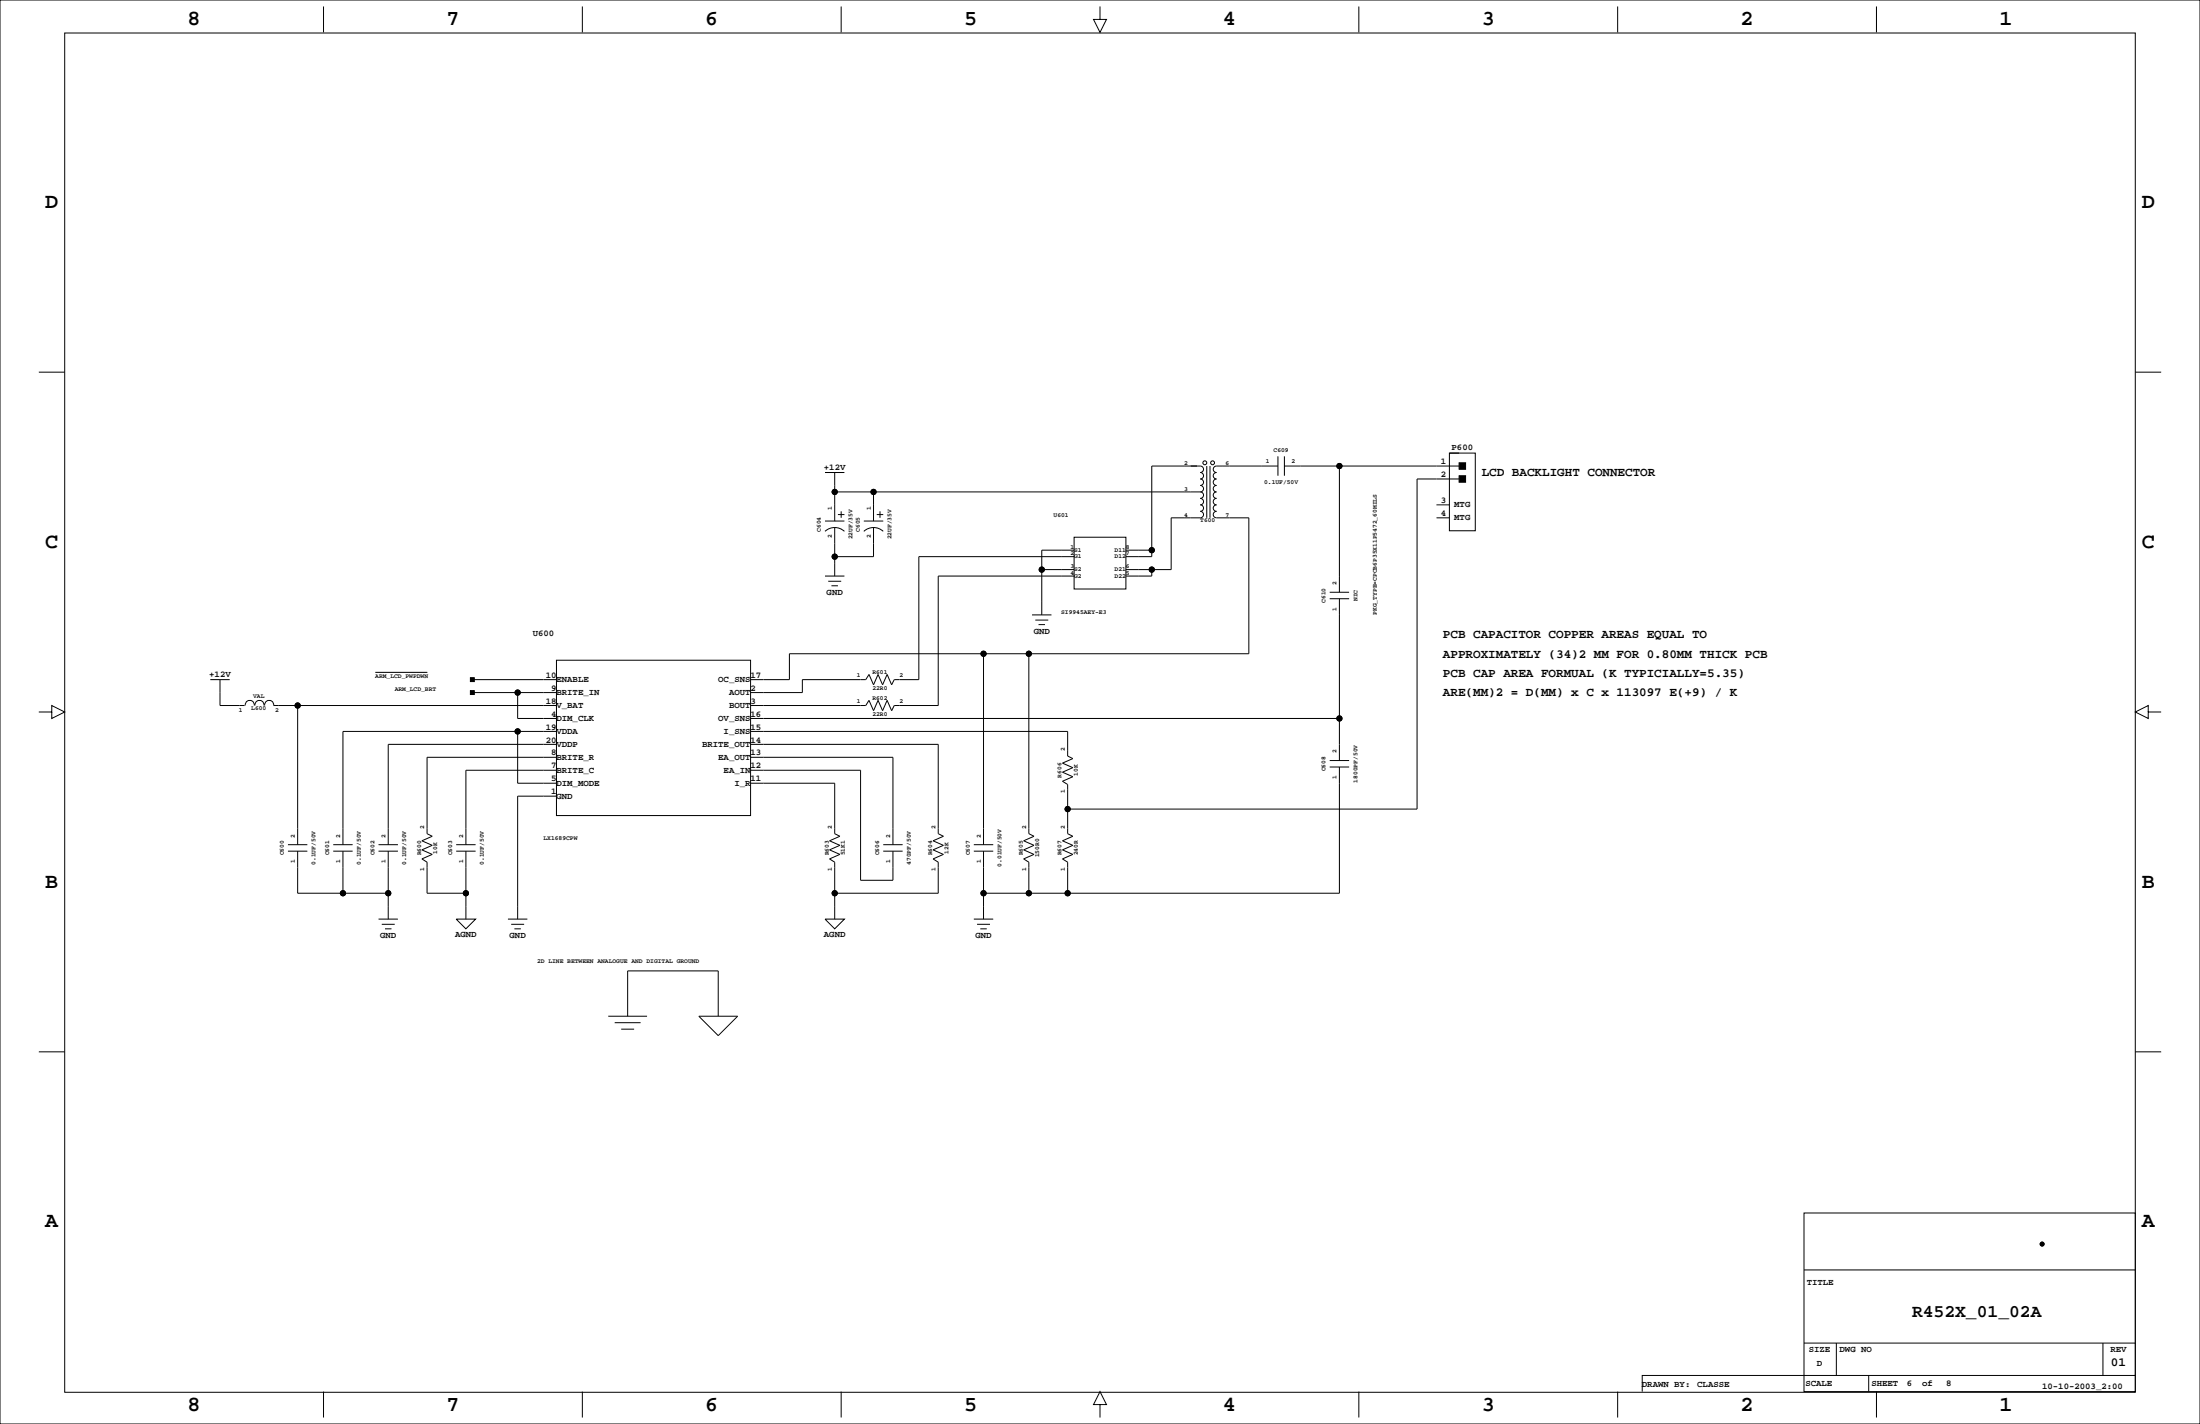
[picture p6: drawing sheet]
<svg xmlns="http://www.w3.org/2000/svg" width="864mm" height="559mm" viewBox="0 0 864 559" stroke-linecap="round" stroke-linejoin="round" font-family="sans-serif">
<g fill="none" stroke="#000" stroke-width=".39">
<path d="M0 0h863.6v558.8h-863.6zM25.4 13h812.8v533.4h-812.8zM127 2.5v10.2M228.6 2.5v10.2M330.2 2.5v10.2M431.8 2.5v5.1h2.5l-2.5 5.1-2.5-5.1h2.5M533.4 2.5v10.2M635 2.5v10.2M736.6 2.5v10.2M685.8 105.2h.1M15.2 146.1h10.2M838.2 146.1h10.2"/>
<path d="M501.6 179.1v7.6M504.2 179.1v7.6M569 177.8h10.1v30.5h-10.1zM569 177.8h3.8M323.8 185.4h7.7M327.7 185.4v19.1M327.7 193h143.5M342.9 193v11.5M470.9 183.1h.1M471.2 194.3h.1M471.2 193a1.27 1.27 0 0 1 1.2 1.3 1.27 1.27 0 0 1-1.2 1.3 1.27 1.27 0 0 1 1.2 1.3 1.27 1.27 0 0 1-1.2 1.2 1.27 1.27 0 0 1 1.2 1.3 1.27 1.27 0 0 1-1.2 1.3 1.27 1.27 0 0 1 1.2 1.2 1.27 1.27 0 0 1-1.2 1.3h-11.5v20.3h-17.7M471.2 193a1.27 1.27 0 0 0 1.2-1.2 1.27 1.27 0 0 0-1.2-1.3 1.27 1.27 0 0 0 1.2-1.3 1.27 1.27 0 0 0-1.2-1.2 1.27 1.27 0 0 0 1.2-1.3 1.27 1.27 0 0 0-1.2-1.3 1.27 1.27 0 0 0 1.2-1.2 1.27 1.27 0 0 0-1.2-1.3h-19.1v35.5h-10.1"/>
<path d="M472.9 181.6h.1M473.7 182.9v20.3M475 182.9v20.3M476.2 181.6h.1M501.6 182.9h-24.1a1.27 1.27 0 0 0-1.2 1.3 1.27 1.27 0 0 0 1.2 1.2 1.27 1.27 0 0 0-1.3 1.3 1.27 1.27 0 0 0 1.3 1.3 1.27 1.27 0 0 0-1.2 1.2 1.27 1.27 0 0 0 1.2 1.3 1.27 1.27 0 0 0-1.2 1.3 1.27 1.27 0 0 0 1.2 1.2 1.27 1.27 0 0 0-1.3 1.3 1.27 1.27 0 0 0 1.3 1.3 1.27 1.27 0 0 0-1.2 1.3 1.27 1.27 0 0 0 1.2 1.2 1.27 1.27 0 0 0-1.3 1.3 1.27 1.27 0 0 0 1.3 1.3 1.27 1.27 0 0 0-1.3 1.2 1.27 1.27 0 0 0 1.3 1.3h12.7v53.3h-180.3v10.2h-15.3M504.2 182.9h68.6M525.8 182.9v49.5M563.9 198.1h5.1M572.8 188h-16.5v129.5h-137.2M323.8 208.5a5.6 5.6 0 0 1 7.7 0M323.8 204.5h7.7M327.7 207v19.1"/>
<path d="M328.9 201.9h2.6M330.2 200.7v2.5M339.1 208.5a5.6 5.6 0 0 1 7.6 0M339.1 204.5h7.6M342.9 207v11.4h-15.2M344.2 201.9h2.5M345.4 200.7v2.5M421.6 210.8h20.4v20.3h-20.4zM421.6 215.9h-12.7v25.4M421.6 218.4h-60.9v48.3h-9.7l-1 2-1.8-4-1.7 4-1.8-4-1.8 4-1.8-4-1.2 2h-24.9v5.1h-20.4M442 215.9h10.1M563.9 203.2h5.1"/>
<path d="M323.8 226.1h7.7M325.1 228.1h5.1M326.4 229.9h2.5M408.9 223.5h12.7M421.6 226.1h-53.3v50.8h-17.3l-1 2-1.8-4.1-1.7 4.1-1.8-4.1-1.8 4.1-1.8-4.1-1.2 2.1h-45.3M452.1 223.5v2.6h-10.1M522 234.9h7.6M522 232.4h7.6M525.8 234.9v63.5M566.4 239.8h.1M218.4 259.1h76.2v60.9h-76.2zM386.1 256.5v75"/>
<path d="M403.9 256.5v70.7l2 1-4.1 1.7 4.1 1.8-4.1 1.8 4.1 1.8-4.1 1.8 2.1 1.2v12.2M405.1 241.3h7.6M406.4 243.3h5.1M407.7 245.1h2.5M15.2 279.4h5.1v-2.5l5.1 2.5-5.1 2.5v-2.5M82.5 266.7h7.7M86.4 266.7v10.2h9.6M96.3 276.8a1.78 1.78 0 0 1 1.8-2 1.78 1.78 0 0 1 1.7 2.1M100.1 276.8a1.78 1.78 0 0 1 1.8-2 1.78 1.78 0 0 1 1.7 2.1M103.9 276.8a1.78 1.78 0 0 1 1.8-2 1.78 1.78 0 0 1 1.7 2.1h111M116.8 276.9v54.6M147.3 263.8h20.5"/>
<path d="M185.4 266.7h33M185.4 271.8h33M203.2 271.8v10.1h15.2M843.3 279.4v-2.5l-5.1 2.5 5.1 2.5v-2.5h5.1M203.2 287v20.3h15.2M218.4 287h-83.8v44.5M218.4 297.2h-50.8v30l2.1 1-4.1 1.7 4.1 1.8-4.1 1.8 4.1 1.8-4.1 1.8 2 1.2v12.2h15.3M218.4 292.1h-66v39.4M294.6 287h124.5v9.7l2 1-4 1.8 4 1.7-4 1.8 4 1.8-4 1.8 2 1.2v19.4l2 1-4 1.7 4 1.8-4 1.8 4 1.8-4 1.8 2 1.2v12.2M294.6 281.9h231.2M294.6 297.2h55.9v34.3M294.6 292.1h73.7v35.1l2 1-4 1.7 4 1.8-4 1.8 4 1.8-4 1.8 2 1.2v12.2h-40.6"/>
<path d="M522 298.4h7.6M218.4 302.3h-35.5v29.2M218.4 312.4h-15.2v48.3M294.6 307.3h33.1v19.9l2 1-4.1 1.7 4.1 1.8-4.1 1.8 4.1 1.8-4.1 1.8 2.1 1.2v22.4M294.6 302.3h43.2v43.1h12.7v-11.4M522 301h7.6M525.8 301v49.5h-139.7M113 334h7.6M113 331.5h7.6M116.8 334v16.5h35.6M130.8 334h7.6M130.8 331.5h7.6"/>
<path d="M134.6 334v16.5M148.6 334h7.6M148.6 331.5h7.6M152.4 334v26.7M179.1 334h7.6M179.1 331.5h7.6M182.9 334v26.7M346.7 334h7.6M346.7 331.5h7.6M382.3 334h7.6M382.3 331.5h7.6M386.1 334v26.7"/>
<path d="M148.6 360.7h7.6M149.9 362.7h5M151.1 364.5h2.6M179.1 360.7h7.6l-3.8 3.8zM199.4 360.7h7.6M200.7 362.7h5M201.9 364.5h2.6M323.8 360.7h7.7l-3.8 3.8zM382.3 360.7h7.6M383.5 362.7h5.1M384.8 364.5h2.5M238.8 398.8h15.2"/>
<path d="M246.4 398.8v-17.8h35.5v17.8M274.3 398.8h15.3l-7.7 7.6zM15.2 412.8h10.2M241.3 401.3h10.2M243.8 403.9h5.1M838.2 412.8h10.2M708.2 476h130v70.1h-130zM708.2 498.3h130M708.2 527h130M720.9 527v12.8M733.6 539.8v6.3M825.5 527v12.8"/>
<path d="M838.2 539.8h-193.5v6.3M127 546.1v10.2M228.6 546.1v10.2M330.2 546.1v10.2M431.8 551.2h2.5l-2.5-5.1-2.5 5.1h2.5v5.1M533.4 546.1v10.2M635 546.1v10.2M736.6 546.1v10.2"/>
<circle cx="327.7" cy="193" r="1.02"/>
<circle cx="342.9" cy="193" r="1.02"/>
<circle cx="472.9" cy="181.6" r=".76"/>
<circle cx="476" cy="181.6" r=".76"/>
<circle cx="525.8" cy="182.9" r="1.02"/>
<circle cx="327.7" cy="218.4" r="1.02"/>
<circle cx="452.1" cy="215.9" r="1.02"/>
<circle cx="408.9" cy="223.5" r="1.02"/>
<circle cx="452.1" cy="223.5" r="1.02"/>
<circle cx="386.1" cy="256.5" r="1.02"/>
<circle cx="403.9" cy="256.5" r="1.02"/>
<circle cx="116.8" cy="276.9" r="1.02"/>
<circle cx="203.2" cy="271.8" r="1.02"/>
<circle cx="203.2" cy="287" r="1.02"/>
<circle cx="525.8" cy="281.9" r="1.02"/>
<circle cx="419.1" cy="317.5" r="1.02"/>
<circle cx="134.6" cy="350.5" r="1.02"/>
<circle cx="152.4" cy="350.5" r="1.02"/>
<circle cx="182.9" cy="350.5" r="1.02"/>
<circle cx="327.7" cy="350.5" r="1.02"/>
<circle cx="386.1" cy="350.5" r="1.02"/>
<circle cx="403.9" cy="350.5" r="1.02"/>
<circle cx="419.1" cy="350.5" r="1.02"/>
<circle cx="801.6" cy="488.2" r=".76"/>
</g>
<g fill="#000" stroke="#000" stroke-width=".39">
<path d="M572.8 186.7h2.5v2.5h-2.5z" fill-rule="evenodd"/>
<path d="M572.8 181.6h2.5v2.5h-2.5z" fill-rule="evenodd"/>
<path d="M184.7 271h1.5v1.5h-1.5z" fill-rule="evenodd"/>
<path d="M184.7 265.9h1.5v1.6h-1.5z" fill-rule="evenodd"/>
<circle cx="327.7" cy="193" r="1.02"/>
<circle cx="342.9" cy="193" r="1.02"/>
<circle cx="525.8" cy="182.9" r="1.02"/>
<circle cx="327.7" cy="218.4" r="1.02"/>
<circle cx="452.1" cy="215.9" r="1.02"/>
<circle cx="408.9" cy="223.5" r="1.02"/>
<circle cx="452.1" cy="223.5" r="1.02"/>
<circle cx="386.1" cy="256.5" r="1.02"/>
<circle cx="403.9" cy="256.5" r="1.02"/>
<circle cx="116.8" cy="276.9" r="1.02"/>
<circle cx="203.2" cy="271.8" r="1.02"/>
<circle cx="203.2" cy="287" r="1.02"/>
<circle cx="525.8" cy="281.9" r="1.02"/>
<circle cx="419.1" cy="317.5" r="1.02"/>
<circle cx="134.6" cy="350.5" r="1.02"/>
<circle cx="152.4" cy="350.5" r="1.02"/>
<circle cx="182.9" cy="350.5" r="1.02"/>
<circle cx="327.7" cy="350.5" r="1.02"/>
<circle cx="386.1" cy="350.5" r="1.02"/>
<circle cx="403.9" cy="350.5" r="1.02"/>
<circle cx="419.1" cy="350.5" r="1.02"/>
<circle cx="801.6" cy="488.2" r=".76"/>
</g>
<g font-size="8.5">
<text x="73.7" y="10">8</text>
<text x="175.3" y="10">7</text>
<text x="276.9" y="10">6</text>
<text x="378.5" y="10">5</text>
<text x="480.1" y="10">4</text>
<text x="581.7" y="10">3</text>
<text x="683.3" y="10">2</text>
<text x="784.9" y="10">1</text>
<text x="17.8" y="81.6">D</text>
<text x="840.7" y="81.6">D</text>
<text x="17.8" y="215">C</text>
<text x="840.7" y="215">C</text>
<text x="17.8" y="348.3">B</text>
<text x="840.7" y="348.3">B</text>
<text x="17.8" y="481.7">A</text>
<text x="840.7" y="481.7">A</text>
<text x="73.7" y="553.8">8</text>
<text x="175.3" y="553.8">7</text>
<text x="276.9" y="553.8">6</text>
<text x="378.5" y="553.8">5</text>
<text x="480.1" y="553.8">4</text>
<text x="581.7" y="553.8">3</text>
<text x="683.3" y="553.8">2</text>
<text x="784.9" y="553.8">1</text>
</g>
<text font-size="7.1" x="750.6" y="517">R452X_01_02A</text>
<g font-size="4.9">
<text x="581.7" y="187">LCD BACKLIGHT CONNECTOR</text>
<text x="566.4" y="250.5">PCB CAPACITOR COPPER AREAS EQUAL TO</text>
<text x="566.4" y="258.1">APPROXIMATELY (34)2 MM FOR 0.80MM THICK PCB</text>
<text x="566.4" y="265.7">PCB CAP AREA FORMUAL (K TYPICIALLY=5.35)</text>
<text x="566.4" y="273.3">ARE(MM)2 = D(MM) x C x 113097 E(+9) / K</text>
<text x="828.6" y="536.1">01</text>
</g>
<g font-size="3.5">
<text x="569.8" y="176.5">P600</text>
<text x="323.4" y="184.4">+12V</text>
<text x="565.6" y="182.1">1</text>
<text x="565.6" y="187.2">2</text>
<text x="565.6" y="197.3">3</text>
<text x="565.6" y="202.4">4</text>
<text x="570.9" y="199.1">MTG</text>
<text x="570.9" y="204.2">MTG</text>
<text x="324.5" y="233.4">GND</text>
<text x="209.1" y="249.5">U600</text>
<text x="405.8" y="248.6">GND</text>
<text x="82.1" y="265.7">+12V</text>
<text x="214.2" y="266">10</text>
<text x="218.4" y="267.7">ENABLE</text>
<text x="281.9" y="267.7">OC_SNS</text>
<text x="294.6" y="266">17</text>
<text x="216.3" y="271.1">9</text>
<text x="218.4" y="272.8">BRITE_IN</text>
<text x="286.2" y="272.8">AOUT</text>
<text x="294.6" y="271.1">2</text>
<text x="214.2" y="276.1">18</text>
<text x="216.3" y="281.2">4</text>
<text x="218.4" y="277.9">V_BAT</text>
<text x="286.2" y="277.9">BOUT</text>
<text x="294.6" y="281.2">16</text>
<text x="294.6" y="276.1">3</text>
<text x="214.2" y="286.3">19</text>
<text x="218.4" y="282.9">DIM_CLK</text>
<text x="281.9" y="282.9">OV_SNS</text>
<text x="294.6" y="286.3">15</text>
<text x="214.2" y="291.4">20</text>
<text x="218.4" y="293.1">VDDP</text>
<text x="218.4" y="288">VDDA</text>
<text x="275.6" y="293.1">BRITE_OUT</text>
<text x="284.1" y="288">I_SNS</text>
<text x="294.6" y="291.4">14</text>
<text x="216.3" y="296.5">8</text>
<text x="218.4" y="298.2">BRITE_R</text>
<text x="281.9" y="298.2">EA_OUT</text>
<text x="294.6" y="296.5">13</text>
<text x="216.3" y="301.5">7</text>
<text x="218.4" y="303.3">BRITE_C</text>
<text x="284.1" y="303.3">EA_IN</text>
<text x="294.6" y="301.5">12</text>
<text x="216.3" y="311.7">1</text>
<text x="216.3" y="306.6">5</text>
<text x="218.4" y="308.3">DIM_MODE</text>
<text x="288.3" y="308.3">I_R</text>
<text x="294.6" y="306.6">11</text>
<text x="218.4" y="313.4">GND</text>
<text x="149.2" y="368">GND</text>
<text x="178.6" y="367.8">AGND</text>
<text x="200" y="368">GND</text>
<text x="323.4" y="367.8">AGND</text>
<text x="382.9" y="368">GND</text>
<text x="709.2" y="504.2">TITLE</text>
<text x="710" y="530.6">SIZE</text>
<text x="722.1" y="530.6">DWG NO</text>
<text x="828.4" y="530.6">REV</text>
<text x="713.2" y="536.2">D</text>
<text x="644.5" y="544.3">DRAWN BY:</text>
<text x="666.2" y="544.4">CLASSE</text>
<text x="708.7" y="544">SCALE</text>
<text x="734.6" y="544">SHEET</text>
<text x="748.5" y="544">6</text>
<text x="754.5" y="544">of</text>
<text x="764" y="544">8</text>
<text x="801.6" y="544.9">10-10-2003_2:00</text>
</g>
<g font-size="2.5">
<text x="500" y="177.5">C609</text>
<text x="464.8" y="182.4">2</text>
<text x="481.1" y="182.4">6</text>
<text x="496.9" y="181.8">1</text>
<text x="507" y="181.8">2</text>
<text x="496.3" y="189.9">0.1UF/50V</text>
<text x="464.8" y="192.5">3</text>
<text x="326.6" y="200.2" transform="rotate(-90 326.6 200.2)">1</text>
<text x="341.8" y="200.2" transform="rotate(-90 341.8 200.2)">1</text>
<text x="413.6" y="202.7">U601</text>
<text x="464.8" y="202.7">4</text>
<text x="481.1" y="202.7">7</text>
<text x="322.3" y="208.7" transform="rotate(-90 322.3 208.7)">C604</text>
<text x="337.5" y="208.7" transform="rotate(-90 337.5 208.7)">C605</text>
<text x="471.2" y="204.8">T600</text>
<text x="326.6" y="211" transform="rotate(-90 326.6 211)">2</text>
<text x="334.7" y="211.7" transform="rotate(-90 334.7 211.7)">22UF/35V</text>
<text x="341.8" y="211" transform="rotate(-90 341.8 211)">2</text>
<text x="349.9" y="211.7" transform="rotate(-90 349.9 211.7)">22UF/35V</text>
<text x="420.2" y="215.4">1</text>
<text x="442" y="215.4">8</text>
<text x="420.2" y="217.9">2</text>
<text x="421.6" y="219.1">G1</text>
<text x="421.6" y="216.6">S1</text>
<text x="437.5" y="219.1">D12</text>
<text x="437.5" y="216.6">D11</text>
<text x="442" y="217.9">7</text>
<text x="420.2" y="225.6">4</text>
<text x="420.2" y="223">3</text>
<text x="421.6" y="226.8">G2</text>
<text x="421.6" y="224.2">S2</text>
<text x="437.5" y="224.2">D21</text>
<text x="437.5" y="226.8">D22</text>
<text x="442" y="223">6</text>
<text x="442" y="225.6">5</text>
<text x="524.7" y="229.6" transform="rotate(-90 524.7 229.6)">2</text>
<text x="520.4" y="236.6" transform="rotate(-90 520.4 236.6)">C610</text>
<text x="524.7" y="239.7" transform="rotate(-90 524.7 239.7)">1</text>
<text x="532.8" y="235.9" transform="rotate(-90 532.8 235.9)">NIC</text>
<text x="416.6" y="240.8">SI9945AEY-E3</text>
<text x="540.5" y="241.3" transform="rotate(-90 540.5 241.3)">PKG_TYPE=CPCB6P35X11P5472_60MILS</text>
<text x="147.3" y="266.2">ARM_LCD_PWPDWN</text>
<text x="336.3" y="265.6">1</text>
<text x="342.5" y="264.3">R601</text>
<text x="353.1" y="265.6">2</text>
<text x="99.4" y="274">VAL</text>
<text x="154.9" y="271.3">ARM_LCD_BRT</text>
<text x="336.3" y="275.8">1</text>
<text x="342.5" y="274.5">R602</text>
<text x="342.5" y="270.7">22R0</text>
<text x="353.1" y="275.8">2</text>
<text x="93.8" y="279.3">1</text>
<text x="98.6" y="278.6">L600</text>
<text x="107.9" y="279.3">2</text>
<text x="342.5" y="280.9">22R0</text>
<text x="418" y="294.6" transform="rotate(-90 418 294.6)">2</text>
<text x="524.7" y="295.7" transform="rotate(-90 524.7 295.7)">2</text>
<text x="416.7" y="305.2" transform="rotate(-90 416.7 305.2)">R606</text>
<text x="423.1" y="304.5" transform="rotate(-90 423.1 304.5)">10K</text>
<text x="520.4" y="302.7" transform="rotate(-90 520.4 302.7)">C608</text>
<text x="524.7" y="305.8" transform="rotate(-90 524.7 305.8)">1</text>
<text x="418" y="311.4" transform="rotate(-90 418 311.4)">1</text>
<text x="532.8" y="307.1" transform="rotate(-90 532.8 307.1)">1800PF/50V</text>
<text x="115.8" y="328.7" transform="rotate(-90 115.8 328.7)">2</text>
<text x="133.5" y="328.7" transform="rotate(-90 133.5 328.7)">2</text>
<text x="151.3" y="328.7" transform="rotate(-90 151.3 328.7)">2</text>
<text x="166.6" y="325.1" transform="rotate(-90 166.6 325.1)">2</text>
<text x="181.8" y="328.7" transform="rotate(-90 181.8 328.7)">2</text>
<text x="213.4" y="329.7">LX1689CPW</text>
<text x="326.6" y="325.1" transform="rotate(-90 326.6 325.1)">2</text>
<text x="349.4" y="328.7" transform="rotate(-90 349.4 328.7)">2</text>
<text x="367.2" y="325.1" transform="rotate(-90 367.2 325.1)">2</text>
<text x="385" y="328.7" transform="rotate(-90 385 328.7)">2</text>
<text x="402.8" y="325.1" transform="rotate(-90 402.8 325.1)">2</text>
<text x="418" y="325.1" transform="rotate(-90 418 325.1)">2</text>
<text x="111.4" y="335.7" transform="rotate(-90 111.4 335.7)">C600</text>
<text x="129.2" y="335.7" transform="rotate(-90 129.2 335.7)">C601</text>
<text x="147" y="335.7" transform="rotate(-90 147 335.7)">C602</text>
<text x="165.3" y="335.7" transform="rotate(-90 165.3 335.7)">R600</text>
<text x="171.6" y="335" transform="rotate(-90 171.6 335)">10K</text>
<text x="177.5" y="335.7" transform="rotate(-90 177.5 335.7)">C603</text>
<text x="325.3" y="335.7" transform="rotate(-90 325.3 335.7)">R603</text>
<text x="331.7" y="335.7" transform="rotate(-90 331.7 335.7)">51K1</text>
<text x="345.1" y="335.7" transform="rotate(-90 345.1 335.7)">C606</text>
<text x="365.9" y="335.7" transform="rotate(-90 365.9 335.7)">R604</text>
<text x="372.3" y="335" transform="rotate(-90 372.3 335)">12K</text>
<text x="380.7" y="335.7" transform="rotate(-90 380.7 335.7)">C607</text>
<text x="401.5" y="335.7" transform="rotate(-90 401.5 335.7)">R605</text>
<text x="416.7" y="335.7" transform="rotate(-90 416.7 335.7)">R607</text>
<text x="423.1" y="335.7" transform="rotate(-90 423.1 335.7)">240R</text>
<text x="115.8" y="338.8" transform="rotate(-90 115.8 338.8)">1</text>
<text x="123.9" y="339.4" transform="rotate(-90 123.9 339.4)">0.1UF/50V</text>
<text x="133.5" y="338.8" transform="rotate(-90 133.5 338.8)">1</text>
<text x="141.7" y="339.4" transform="rotate(-90 141.7 339.4)">0.1UF/50V</text>
<text x="151.3" y="338.8" transform="rotate(-90 151.3 338.8)">1</text>
<text x="159.4" y="339.4" transform="rotate(-90 159.4 339.4)">0.1UF/50V</text>
<text x="166.6" y="341.8" transform="rotate(-90 166.6 341.8)">1</text>
<text x="181.8" y="338.8" transform="rotate(-90 181.8 338.8)">1</text>
<text x="189.9" y="339.4" transform="rotate(-90 189.9 339.4)">0.1UF/50V</text>
<text x="326.6" y="341.8" transform="rotate(-90 326.6 341.8)">1</text>
<text x="349.4" y="338.8" transform="rotate(-90 349.4 338.8)">1</text>
<text x="357.6" y="339.4" transform="rotate(-90 357.6 339.4)">470PF/50V</text>
<text x="367.2" y="341.8" transform="rotate(-90 367.2 341.8)">1</text>
<text x="385" y="338.8" transform="rotate(-90 385 338.8)">1</text>
<text x="393.1" y="340.1" transform="rotate(-90 393.1 340.1)">0.01UF/50V</text>
<text x="402.8" y="341.8" transform="rotate(-90 402.8 341.8)">1</text>
<text x="407.9" y="336.4" transform="rotate(-90 407.9 336.4)">150R0</text>
<text x="418" y="341.8" transform="rotate(-90 418 341.8)">1</text>
<text x="210.8" y="378">2D LINE BETWEEN ANALOGUE AND DIGITAL GROUND</text>
</g>
</svg>
